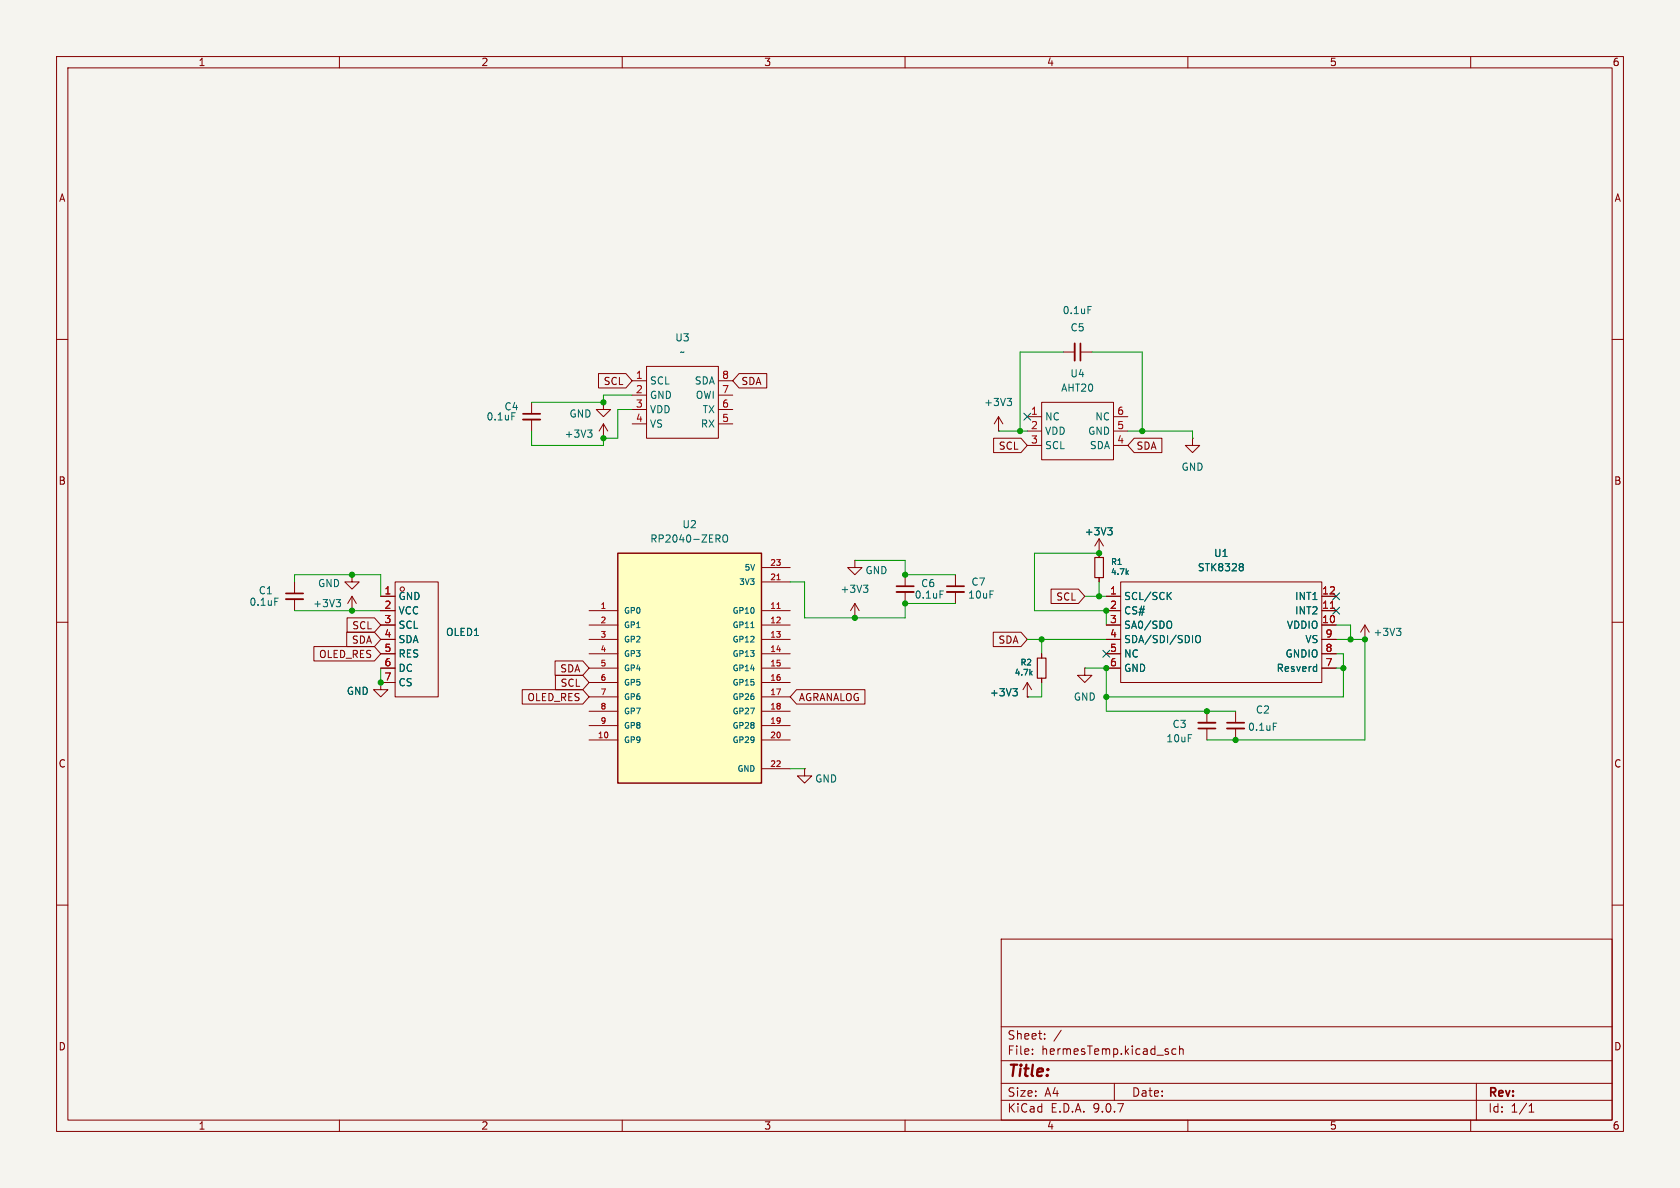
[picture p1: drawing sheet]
<svg xmlns="http://www.w3.org/2000/svg" width="297mm" height="210mm" viewBox="0 0 297 210" stroke-linecap="round" stroke-linejoin="round" font-family="sans-serif">
<path d="M0 0h297v210h-297z" fill="#f5f4ef" stroke="#f5f4ef" stroke-width=".18"/>
<g fill="none" stroke="#840000" stroke-width=".18">
<path d="M10 10h277v190h-277zM12 12h273v186h-273zM60 10v2M110 10v2M160 10v2M210 10v2M260 10v2M10 60h2M94 71.1v2.1M94 74.2v2M111.8 67.3h2.5M111.8 69.9h2.5"/>
<path d="M111.8 72.4h2.5M111.8 74.9h2.5M114.3 64.8h12.7v12.7h-12.7zM127 67.3h2.5M127 69.9h2.5M127 72.4h2.5M127 74.9h2.5M176.5 76.2h.1M176.5 73.7l-.7 1.2M176.5 73.7l.8 1.2M176.5 73.7v2.5M181.6 73.7h2.5"/>
<path d="M181.6 76.2h2.5M181.6 78.7h2.5M184.1 71.1h12.7v10.2h-12.7zM188 62.2h2M191 62.2h2M196.8 73.7h2.6M196.8 76.2h2.6M196.8 78.7h2.6M210.8 77.5v1.2h1.3l-1.3 1.3-1.3-1.3h1.3M210.8 77.5h.1M285 60h2M151.1 99.1v1.2h1.3l-1.3 1.3-1.2-1.3h1.2"/>
<path d="M151.1 99.1h.1M194.3 97.8h.1M194.3 95.3l-.8 1.2M194.3 95.3l.8 1.2M194.3 95.3v2.5M10 110h2M52.1 102.9v2M52.1 105.9v2.1M62.2 108h.1M62.2 101.6v1.3h1.3l-1.3 1.2-1.2-1.2h1.2M62.2 101.6h.1M62.2 105.4l-.7 1.3"/>
<path d="M62.2 105.4l.8 1.3M62.2 105.4v2.6M151.1 109.2h.1M151.1 106.7l-.7 1.3M151.1 106.7l.8 1.3M151.1 106.7v2.5M168.9 101.6v2M168.9 104.6v2.1M184.1 115.6v.7M184.1 119.9v.8M191.8 118.1v1.3h1.2l-1.2 1.3-1.3-1.3h1.3M191.8 118.1h.1"/>
<path d="M241.3 113h.1M241.3 110.5l-.8 1.3M241.3 110.5l.8 1.3M241.3 110.5v2.5M285 110h2M67.3 120.7v1.2h1.3l-1.3 1.3-1.3-1.3h1.3M67.3 120.7h.1M142.2 135.9v1.3h1.3l-1.3 1.2-1.2-1.2h1.2M142.2 135.9h.1M181.6 123.2h.1M181.6 120.7l-.8 1.2M181.6 120.7l.8 1.2"/>
<path d="M181.6 120.7v2.5M213.4 125.7v2.1M213.4 128.8v2M218.4 125.7v2.1M218.4 128.8v2M10 160h2M177 166h108v32h-108zM285 160h2M60 198v2M110 198v2M160 198v2M177 194.5h108"/>
<path d="M177 191.5h108M177 187.5h108M177 181.5h108M182.5 186.3v.1M182.5 185.5v.1M184.7 183.6v.1M184.7 182.8v.1M187.6 182.1l-1.3 2M197 191.5v3M207.9 185.5l-.4-.1-.3 .3v.4l.1 .2h.6M208.5 185.5l.2-.1 .4 .1 .1 .9M208.5 184.9v1.5"/>
<path d="M210 198v2M260 198v2M261 191.5v6.5M270.3 196.6h.9M270.3 195.5l.4-.4v1.5"/>
</g>
<path d="M92.5 73.2h3M191 60.7v3.1M50.5 104.9h3.1M167.4 103.6h3M211.8 128.8h3.1M216.9 127.8h3.1" fill="none" stroke="#840000" stroke-width=".3"/>
<path d="M92.5 74.2h3M190 60.7v3.1M50.5 105.9h3.1M167.4 104.6h3M211.8 127.8h3.1M216.9 128.8h3.1" fill="none" stroke="#840000" stroke-width=".33"/>
<g fill="none" stroke="#006464" stroke-width=".18">
<path d="M192.3 54.2h.6M178 70.4h.8l-.4 .5M178.6 70.9l.2 .3v.3l-.2 .2M195.8 93.3h.8l-.4 .5M196.4 93.8l.2 .2v.3l-.2 .3M48.6 105.7h.6M59.4 106h.8l-.4 .5M60 106.5l.2 .2v.3l-.2 .3M152.6 103.4h.8l-.4 .5M153.2 103.9l.2 .3v.3l-.2 .2M182.2 118.9l.3 .4M182.5 118.7l-.4 .3"/>
<path d="M246.9 111.1h.8l-.5 .5M247.4 111.6l.3 .2v.3l-.3 .2M179.1 121.7h.7l-.4 .5M179.6 122.2l.2 .3v.3l-.2 .2M225.1 127.8h.6"/>
</g>
<path d="M183.4 116.3h1.5v3.6h-1.5z" fill="none" stroke="#840000" stroke-width=".2"/>
<path d="M109.2 97.8h25.4v40.6h-25.4z" fill="#ffffc2"/>
<path d="M109.2 97.8h25.4v40.6h-25.4z" fill="none" stroke="#840000" stroke-width=".25"/>
<g fill="none" stroke="#840000" stroke-width=".18">
<path d="M105.8 66h4.8l1.2 1.3-1.2 1.3h-4.8zM106.7 71.1v1.3h1.2l-1.2 1.3-1.3-1.3h1.3M106.7 71.1h.1M106.7 77.5h.1M106.7 74.9l-.8 1.3M106.7 74.9l.7 1.3M106.7 74.9v2.6M130.7 66h4.9v2.6h-4.9l-1.2-1.3zM175.7 77.5h4.8l1.1 1.2-1.1 1.3h-4.8zM200.5 77.5h4.9v2.5h-4.9l-1.1-1.3zM194.3 97.8h.1M194.3 97.8v.8"/>
<path d="M55.5 114.3h10.7l1.1 1.3-1.1 1.2h-10.7zM61.3 111.8h4.9l1.1 1.2-1.1 1.3h-4.9zM61.4 109.2h4.8l1.1 1.3-1.1 1.3h-4.8zM67.3 108h2.5M67.3 110.5h2.5M67.3 113h2.5M67.3 115.6h2.5M67.3 118.1h2.5M67.3 105.4h2.5M69.8 102.9h7.7v20.3h-7.7zM98.1 116.8h4.9l1.1 1.3-1.1 1.3h-4.9zM98.2 119.4h4.8l1.1 1.3-1.1 1.2h-4.8z"/>
<path d="M104.1 108h5.1M104.1 110.5h5.1M104.1 113h5.1M104.1 115.6h5.1M104.1 118.1h5.1M134.6 108h5.1M134.6 110.5h5.1M134.6 113h5.1M134.6 115.6h5.1M134.6 118.1h5.1M134.6 100.3h5.1M134.6 102.9h5.1"/>
<path d="M160 101.6v2M160 104.6v2.1M175.6 111.8h4.9l1.1 1.2-1.1 1.3h-4.9zM184.1 115.6v.7M184.1 119.9v.8M185.8 104.1h4.9l1.1 1.3-1.1 1.3h-4.9zM194.3 102.1v.8M195.6 108h2.5M195.6 110.5h2.5M195.6 113h2.5M195.6 115.6h2.5M195.6 118.1h2.5"/>
<path d="M195.6 105.4h2.5M198.1 102.9h35.6v17.8h-35.6zM233.7 108h2.5M233.7 110.5h2.5M233.7 113h2.5M233.7 115.6h2.5M233.7 118.1h2.5M233.7 105.4h2.5M67.3 120.7h.1M67.3 120.7h2.5M92.3 121.9h10.7l1.1 1.3-1.1 1.3h-10.7zM104.1 120.7h5.1"/>
<path d="M104.1 123.2h5.1M104.1 125.7h5.1M104.1 128.3h5.1M104.1 130.8h5.1M134.6 120.7h5.1M134.6 123.2h5.1M134.6 125.7h5.1M134.6 128.3h5.1M134.6 130.8h5.1M134.6 135.9h5.1M140.8 121.9h12.1v2.6h-12.1l-1.1-1.3zM181.6 123.2h.1"/>
<circle cx="71.1" cy="104.1" r=".38"/>
</g>
<path d="M137.4 102.5h.5M137.4 107.6h.5M235.2 107.5h.7" fill="none" stroke="#a90000" stroke-width=".18"/>
<g fill="none" stroke="#006464" stroke-width=".18">
<path d="M103.9 76h.8l-.5 .5M104.4 76.5l.3 .2v.3l-.3 .3M127.8 94.7l.3-.1a.43 .43 0 0 1 .5 .4v.4a.42 .42 0 0 1-.4 .4 .42 .42 0 0 1-.4-.4zM195.8 93.3h.8l-.4 .5M196.4 93.8l.2 .2v.3l-.2 .3M219.6 99.6l.2 .3-.2 .3 .2 .2v.3l-.2 .2M132.7 111h.6M166.2 104.5h.6M182.2 118.9l.3 .4M182.5 118.7l-.4 .3M199.2 101.2l.3 .4M199.5 100.9l-.4 .4"/>
<path d="M206.5 105.3l.6 .7M206.8 109.8l.2 .1a.81 .81 0 0 1-.2 1.2M207.1 104.7l-.8 .7M211.4 112.5l.3-.2a.43 .43 0 0 1 .5 .5v.4a.42 .42 0 0 1-.4 .4 .42 .42 0 0 1-.4-.4zM232.6 117.8l.2 .1M232.8 117.4v1.3M232.8 118.6l-.2 .1M179.1 121.7h.7l-.4 .5M179.6 122.2l.2 .3v.3l-.2 .2"/>
</g>
<path d="M193.5 98.6h1.6v3.5h-1.6z" fill="none" stroke="#840000" stroke-width=".2"/>
<path d="M158.5 103.6h3" fill="none" stroke="#840000" stroke-width=".3"/>
<path d="M158.5 104.6h3" fill="none" stroke="#840000" stroke-width=".33"/>
<g fill="none" stroke="#009600" stroke-width=".18">
<path d="M111.8 72.4h-2.6v5.1h-2.5v1.2h-12.7v-2.5M111.8 69.9h-5.1v1.2h-12.7M176.5 76.2h5.1M188 62.2h-7.7v14M193 62.2h8.9v14M199.4 76.2h11.4v1.3M151.1 99.1h8.9v2.5h8.9M194.3 97.8h-11.4v10.2h12.7v2.5M52.1 102.9v-1.3h15.2v3.8M52.1 108h15.2M67.3 118.1v2.6M139.7 102.9h2.5v6.3h17.8v-2.5h8.9"/>
<path d="M181.6 113h14M184.1 113v2.6M191.8 105.4h3.8M191.8 118.1h3.8v7.6h22.8M194.3 102.9v2.5M236.2 110.5h2.6v2.5M236.2 113h5.1v17.8h-27.9M236.2 115.6h1.3v7.6h-41.9M236.2 118.1h1.3M139.7 135.9h2.5M184.1 120.7v2.5h-2.5"/>
</g>
<path d="M181 73.1l1.2 1.2M182.2 73.1l-1.2 1.2M195 115l1.2 1.2M196.2 115l-1.2 1.2M235.6 107.3l1.2 1.3M235.6 104.8l1.2 1.2M236.8 107.3l-1.2 1.3M236.8 104.8l-1.2 1.2" fill="none" stroke="#000084" stroke-width=".18"/>
<g fill="#009600" stroke="#009600" stroke-width=".18">
<circle cx="160" cy="106.7" r=".46"/>
<circle cx="160" cy="101.6" r=".46"/>
<circle cx="194.3" cy="105.4" r=".46"/>
<circle cx="194.3" cy="97.8" r=".46"/>
<circle cx="151.1" cy="109.2" r=".46"/>
<circle cx="238.8" cy="113" r=".46"/>
<circle cx="241.3" cy="113" r=".46"/>
<circle cx="195.6" cy="118.1" r=".46"/>
<circle cx="195.6" cy="108" r=".46"/>
<circle cx="195.6" cy="123.2" r=".46"/>
<circle cx="218.4" cy="130.8" r=".46"/>
<circle cx="213.4" cy="125.7" r=".46"/>
<circle cx="237.5" cy="118.1" r=".46"/>
<circle cx="106.7" cy="77.5" r=".46"/>
<circle cx="62.2" cy="108" r=".46"/>
<circle cx="62.2" cy="101.6" r=".46"/>
<circle cx="106.7" cy="71.1" r=".46"/>
<circle cx="67.3" cy="120.7" r=".46"/>
<circle cx="201.9" cy="76.2" r=".46"/>
<circle cx="180.3" cy="76.2" r=".46"/>
<circle cx="184.1" cy="113" r=".46"/>
</g>
<text font-size="2.8" fill="#840000" x="178" y="190.9">Title:</text>
<g font-size="2.1" fill="#840000">
<text x="178" y="184">Sheet:</text>
<text x="178" y="186.7">File:</text>
<text x="184.1" y="186.7">hermesTemp.kicad_sch</text>
<text x="178" y="196.9">KiCad</text>
<text x="178" y="194.1">Size:</text>
<text x="184.7" y="194.1">A4</text>
<text x="185.7" y="196.9">E.D.A.</text>
<text x="193.3" y="196.9">9.0.7</text>
<text x="200" y="194.1">Date:</text>
<text x="263" y="194.3">Rev:</text>
<text x="263" y="196.9">Id:</text>
<text x="267.1" y="196.9">1/1</text>
</g>
<g font-size="1.8" fill="#840000">
<text x="35" y="11.9">1</text>
<text x="85" y="11.9">2</text>
<text x="135" y="11.9">3</text>
<text x="185" y="11.9">4</text>
<text x="235" y="11.9">5</text>
<text x="285" y="11.9">6</text>
<text x="10.3" y="35.9">A</text>
<text x="285.3" y="35.9">A</text>
<text x="106.6" y="68.3">SCL</text>
<text x="131" y="68.3">SDA</text>
<text x="176.5" y="79.7">SCL</text>
<text x="200.8" y="79.7">SDA</text>
<text x="10.3" y="85.9">B</text>
<text x="285.3" y="85.9">B</text>
<text x="186.6" y="106.4">SCL</text>
<text x="62.1" y="114">SDA</text>
<text x="62.2" y="111.4">SCL</text>
<text x="176.4" y="114">SDA</text>
<text x="56.3" y="116.5">OLED_RES</text>
<text x="98.9" y="119.1">SDA</text>
<text x="93.1" y="124.1">OLED_RES</text>
<text x="99" y="121.6">SCL</text>
<text x="141.1" y="124.1">AGRANALOG</text>
<text x="10.3" y="135.9">C</text>
<text x="285.3" y="135.9">C</text>
<text x="10.3" y="185.9">D</text>
<text x="285.3" y="185.9">D</text>
<text x="35" y="199.9">1</text>
<text x="85" y="199.9">2</text>
<text x="135" y="199.9">3</text>
<text x="185" y="199.9">4</text>
<text x="235" y="199.9">5</text>
<text x="285" y="199.9">6</text>
</g>
<g font-size="1.8" fill="#006464">
<text x="187.8" y="55.7">0.1uF</text>
<text x="189.2" y="58.8">C5</text>
<text x="119.3" y="60.6">U3</text>
<text x="120.1" y="63.1">~</text>
<text x="114.8" y="68.2">SCL</text>
<text x="114.8" y="70.7">GND</text>
<text x="122.7" y="68.2">SDA</text>
<text x="122.9" y="70.7">OWI</text>
<text x="173.9" y="72">+3V3</text>
<text x="187.5" y="69.4">AHT20</text>
<text x="189.1" y="66.9">U4</text>
<text x="85.9" y="74.5">0.1uF</text>
<text x="89.1" y="72.7">C4</text>
<text x="99.7" y="77.6">+3V3</text>
<text x="100.6" y="74">GND</text>
<text x="114.8" y="73.3">VDD</text>
<text x="114.8" y="75.8">VS</text>
<text x="123.8" y="75.8">RX</text>
<text x="124.1" y="73.3">TX</text>
<text x="184.7" y="74.5">NC</text>
<text x="184.7" y="77.1">VDD</text>
<text x="192.3" y="77.1">GND</text>
<text x="193.5" y="74.5">NC</text>
<text x="184.7" y="79.6">SCL</text>
<text x="192.6" y="79.6">SDA</text>
<text x="208.8" y="83.4">GND</text>
<text x="120.5" y="93.6">U2</text>
<text x="191.7" y="94.8">+3V3</text>
<text x="114.9" y="96.1">RP2040-ZERO</text>
<text x="152.9" y="101.7">GND</text>
<text x="211.7" y="101.2">STK8328</text>
<text x="214.5" y="98.7">U1</text>
<text x="44" y="107.3">0.1uF</text>
<text x="45.6" y="105.3">C1</text>
<text x="55.3" y="107.5">+3V3</text>
<text x="56.1" y="104">GND</text>
<text x="70.4" y="106.3">GND</text>
<text x="148.5" y="105">+3V3</text>
<text x="161.6" y="106">0.1uF</text>
<text x="162.7" y="104">C6</text>
<text x="171.1" y="106">10uF</text>
<text x="171.6" y="103.7">C7</text>
<text x="198.6" y="106.3">SCL/SCK</text>
<text x="228.9" y="106.3">INT1</text>
<text x="70.4" y="108.8">VCC</text>
<text x="70.4" y="111.4">SCL</text>
<text x="70.4" y="113.9">SDA</text>
<text x="78.7" y="112.6">OLED1</text>
<text x="198.6" y="108.8">CS#</text>
<text x="198.6" y="111.4">SA0/SDO</text>
<text x="198.6" y="113.9">SDA/SDI/SDIO</text>
<text x="227.4" y="111.4">VDDIO</text>
<text x="228.9" y="108.8">INT2</text>
<text x="230.7" y="113.9">VS</text>
<text x="242.7" y="112.6">+3V3</text>
<text x="70.4" y="116.4">RES</text>
<text x="70.4" y="119">DC</text>
<text x="198.6" y="116.4">NC</text>
<text x="198.6" y="119">GND</text>
<text x="225.6" y="119">Resverd</text>
<text x="227.2" y="116.4">GNDIO</text>
<text x="61.2" y="123">GND</text>
<text x="70.4" y="121.5">CS</text>
<text x="174.9" y="123.3">+3V3</text>
<text x="189.7" y="124.1">GND</text>
<text x="206.1" y="131.4">10uF</text>
<text x="207.2" y="128.9">C3</text>
<text x="220.5" y="129.4">0.1uF</text>
<text x="221.9" y="126.3">C2</text>
<text x="144" y="138.5">GND</text>
</g>
<g font-size="1.8" fill="#a90000">
<text x="112.3" y="67.1">1</text>
<text x="112.3" y="69.6">2</text>
<text x="127.6" y="67.1">8</text>
<text x="127.6" y="69.6">7</text>
<text x="112.3" y="72.1">3</text>
<text x="112.3" y="74.7">4</text>
<text x="127.6" y="72.1">6</text>
<text x="127.6" y="74.7">5</text>
<text x="182.2" y="73.4">1</text>
<text x="182.2" y="75.9">2</text>
<text x="197.4" y="73.4">6</text>
<text x="197.4" y="75.9">5</text>
<text x="182.2" y="78.5">3</text>
<text x="197.4" y="78.5">4</text>
<text x="67.9" y="105.2">1</text>
<text x="67.9" y="107.7">2</text>
<text x="196.1" y="105.2">1</text>
<text x="196.1" y="107.7">2</text>
<text x="233.6" y="105.2">12</text>
<text x="233.6" y="107.7">11</text>
<text x="67.9" y="110.2">3</text>
<text x="67.9" y="112.8">4</text>
<text x="196.1" y="110.2">3</text>
<text x="196.1" y="112.8">4</text>
<text x="233.6" y="110.2">10</text>
<text x="234.2" y="112.8">9</text>
<text x="67.9" y="115.3">5</text>
<text x="67.9" y="117.9">6</text>
<text x="196.1" y="115.3">5</text>
<text x="196.1" y="117.9">6</text>
<text x="234.2" y="115.3">8</text>
<text x="234.2" y="117.9">7</text>
<text x="67.9" y="120.4">7</text>
</g>
<g font-size="1.4" fill="#006464">
<text x="131.5" y="101.1">5V</text>
<text x="196.3" y="101.8">4.7k</text>
<text x="196.3" y="100.1">R1</text>
<text x="130.5" y="103.6">3V3</text>
<text x="110.2" y="108.7">GP0</text>
<text x="110.2" y="111.2">GP1</text>
<text x="110.2" y="113.8">GP2</text>
<text x="129.4" y="108.7">GP10</text>
<text x="129.4" y="111.2">GP11</text>
<text x="129.4" y="113.8">GP12</text>
<text x="110.2" y="116.3">GP3</text>
<text x="110.2" y="118.8">GP4</text>
<text x="129.4" y="116.3">GP13</text>
<text x="129.4" y="118.8">GP14</text>
<text x="179.3" y="119.6">4.7k</text>
<text x="180.3" y="117.8">R2</text>
<text x="110.2" y="121.4">GP5</text>
<text x="110.2" y="123.9">GP6</text>
<text x="129.4" y="121.4">GP15</text>
<text x="129.4" y="123.9">GP26</text>
<text x="110.2" y="126.5">GP7</text>
<text x="110.2" y="129">GP8</text>
<text x="110.2" y="131.5">GP9</text>
<text x="129.4" y="126.5">GP27</text>
<text x="129.4" y="129">GP28</text>
<text x="129.4" y="131.5">GP29</text>
<text x="130.3" y="136.6">GND</text>
</g>
<g font-size="1.4" fill="#a90000">
<text x="136.1" y="100.1">23</text>
<text x="106.1" y="107.7">1</text>
<text x="136.1" y="102.6">21</text>
<text x="136.1" y="107.7">11</text>
<text x="106.1" y="110.2">2</text>
<text x="106.1" y="112.8">3</text>
<text x="136.1" y="110.2">12</text>
<text x="136.1" y="112.8">13</text>
<text x="106.1" y="115.3">4</text>
<text x="106.1" y="117.9">5</text>
<text x="136.1" y="115.3">14</text>
<text x="136.1" y="117.9">15</text>
<text x="106.1" y="120.4">6</text>
<text x="106.1" y="122.9">7</text>
<text x="106.1" y="125.5">8</text>
<text x="136.1" y="120.4">16</text>
<text x="136.1" y="122.9">17</text>
<text x="136.1" y="125.5">18</text>
<text x="105.6" y="130.6">10</text>
<text x="106.1" y="128">9</text>
<text x="136.1" y="128">19</text>
<text x="136.1" y="130.6">20</text>
<text x="136.1" y="135.6">22</text>
</g>
</svg>
